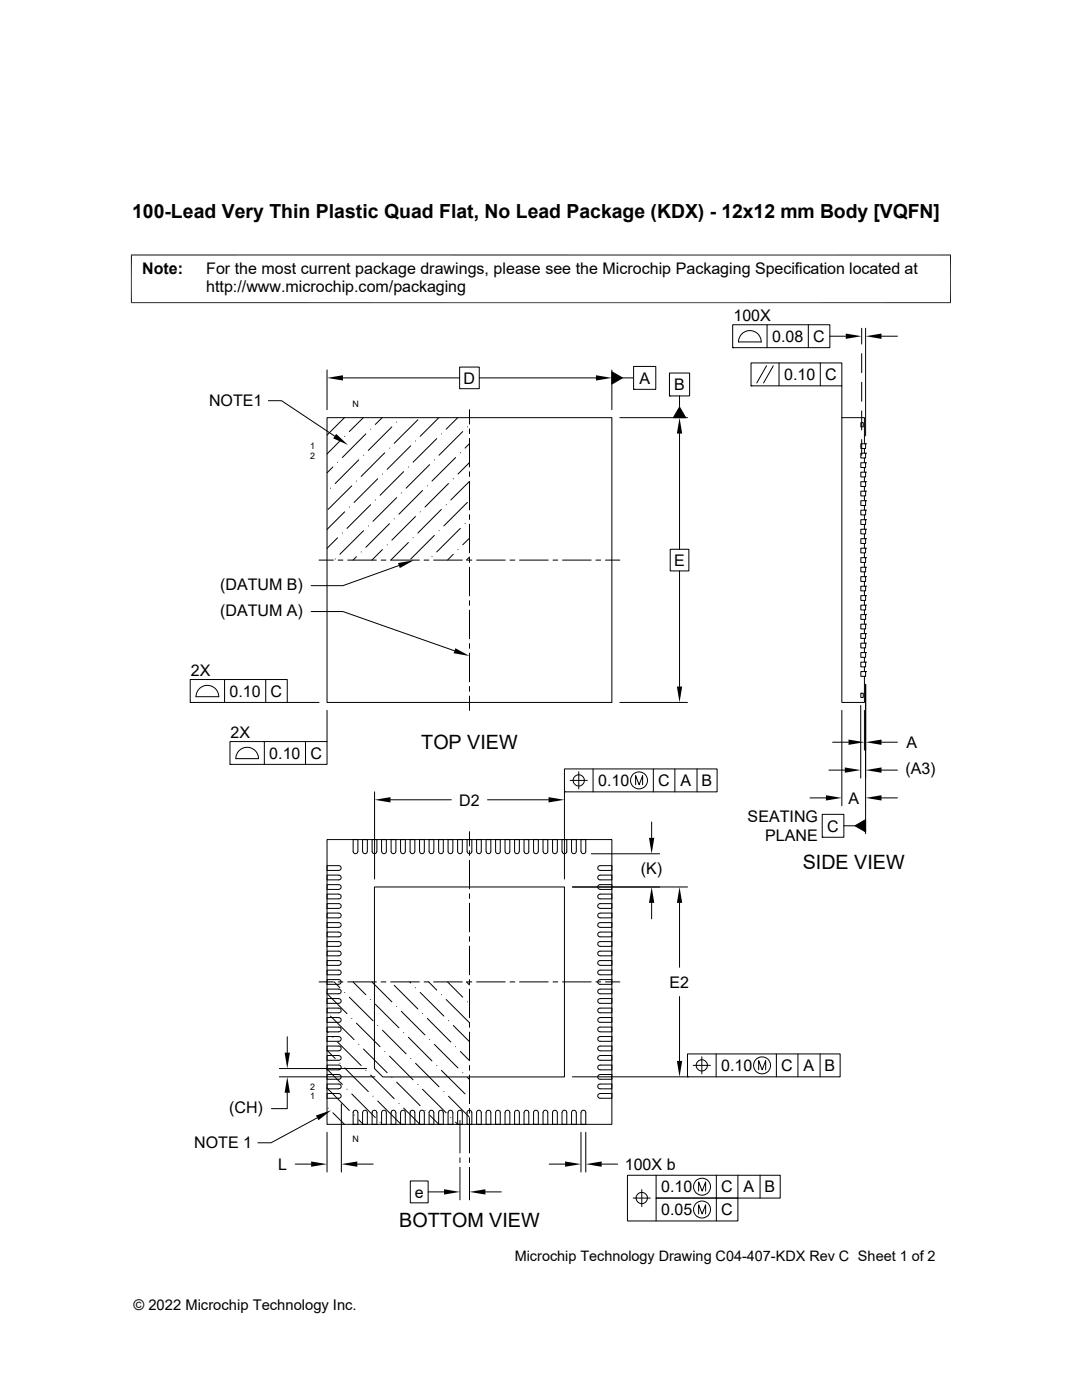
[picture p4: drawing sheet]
<svg xmlns="http://www.w3.org/2000/svg" width="216mm" height="279mm" viewBox="0 0 216 279" stroke-linecap="round" stroke-linejoin="round" font-family="sans-serif">
<g fill="none" stroke="#000" stroke-width=".2">
<path d="M26.1 50.9h163.7M26.2 50.8v9.7M189.7 50.8v9.7M26.1 60.4h163.7M53.6 80h2.6l10.6 7M65.3 73.8v8M68.4 75.4h23.3M91.7 73.3h3.9v4.3h-3.9zM95.6 75.4h23.3M122.1 74.2l2.1 1.2-2.1 1.2zM122.1 73.8v8M124.2 75.4h2.2"/>
<path d="M126.4 73.1h4.5v4.6h-4.5zM126.4 77.7h.1M133.6 74.4h4v4.6h-4zM133.6 79h.1M135.6 79v2.2M146.2 64.8h19.4v4.6h-19.4zM146.2 69.4h.1M148.1 66.5a2.27 2.27 0 0 1 2.5-.3 2.27 2.27 0 0 1 1.3 2h-4.5l.2-.9zM149.9 72.4h18.1v4.6h-18.1zM149.9 77h.1M153 73l-2 3.4M153.1 64.8v4.6"/>
<path d="M154.3 73l-1.9 3.4M155.4 72.4v4.6M161.3 64.8v4.6M163.7 72.4v4.6M165.6 67.1h3.2M168 77v6.4M171.9 65.5v3.2M171.9 70.6v3.8M171.9 76.3v3.8M172.7 65.5v21.5M175.9 67.1h3.2M65.3 83.4h56.8v56.8h-56.8z"/>
<path d="M65.9 97.4h.1M66.4 93.2l-1.1 1.2M67.4 92.2h.1M67.8 88l-2.5 2.6M68.7 83.4l-3.4 3.4M68.8 87.1h.1M70.2 97l-4.7 4.7M71.1 96h.1M71.6 91.8l-4.7 4.7M72.5 83.4l-2.8 2.7M72.5 90.8h.1M73 86.6l-4.7 4.7"/>
<path d="M74 85.7h.1M74.9 99.8h.1M75.4 95.5l-4.7 4.8M76.3 83.4l-1.4 1.3M76.3 94.6h.1M76.8 90.4l-4.7 4.7M77.7 89.4h.1M78.2 85.2l-4.7 4.7M79.1 84.2h.1M79.1 99.3l-4.7 4.7M80.1 98.4h.1M80.5 94.1l-4.7 4.7"/>
<path d="M81.5 93.2h.1M82 89l-4.7 4.7M82.9 88h.1M83.4 83.8l-4.7 4.7M84.3 97.9l-4.7 4.7M85.3 97h.1M85.7 92.7l-4.7 4.7M86.7 91.8h.1M87.1 87.5l-4.7 4.7M87.6 83.4l-3.8 3.7M88.1 86.6h.1M89.5 96.5l-4.7 4.7"/>
<path d="M90 99.8l3.7-3.7v5.7M90.4 95.5h.1M90.9 91.3l-4.7 4.7M91.3 83.4l-2.3 2.3M91.9 90.4h.1M92.3 86.1l-4.7 4.7M93.3 85.2h.1M93.7 81.8v2.8M93.7 85.6v.9M93.7 87.5v5.7M93.7 94.1v1M93.7 88.5l-.9 .9"/>
<path d="M93.7 92.3l-2.3 2.3M123.7 83.4h13.5M135.6 81.2l1.2 2.2h-2.4zM135.6 86.5v23.1M171.8 84.3h.5v.9h-.5zM171.8 99.9h.9v1h-.9zM171.8 98h.9v1h-.9zM171.8 96.1h.9v1h-.9zM171.8 94.2h.9v1h-.9zM171.8 92.4h.9v.9h-.9zM171.8 90.4h.9v1h-.9zM171.8 88.6h.9v.9h-.9z"/>
<path d="M171.9 82v3.8M171.9 87.7v3.1M172.5 88.6v-5.2h-4.5v56.8h4.5v-5.2M172.5 89.5v.9M172.5 91.4v1M172.5 93.3v.9M172.5 95.2v.9M172.5 97.1v.9M172.5 99v.9M172.7 99.9h.1M172.7 98h.1M172.7 96.1h.1"/>
<path d="M172.7 94.2h.1M172.7 92.4h.1M172.7 90.4h.1M172.7 88.6h.1M63.7 111.8h2.8M66.9 111.6h.1M67.4 107.3l-2.1 2.1M67.5 111.8h.9M68.3 106.4h.1M68.8 102.2l-3.5 3.5M69.4 111.8h5.7M69.7 101.2h.1"/>
<path d="M71.1 111.1l-.7 .7M72.1 110.2h.1M72.5 105.9l-4.7 4.7M73.5 105h.1M74 100.7l-4.8 4.8M76.1 111.8h.9M76.3 109.7l-2.1 2.1M77.3 108.7h.1M77.7 104.5l-4.7 4.7M78.7 103.5h.1M79.6 112.9l-11.2 4h-6.3M81.5 108.3l-3.5 3.5h5.7"/>
<path d="M82.4 107.3h.1M82.9 103.1l-4.7 4.7M83.8 102.2h.1M84.6 111.8h1M86.2 111.1h.1M86.5 111.8h5.7M86.7 106.8l-4.7 4.8M87.6 105.9h.1M88.1 101.7l-4.7 4.7M89 100.7h.1M90.4 110.6l-1.1 1.2M91.4 109.7h.1"/>
<path d="M91.9 105.5l-4.8 4.7M92.8 104.5h.1M93.2 111.8h.9M93.3 100.3l-4.7 4.7M93.7 102.7v1M93.7 104.6v5.7M93.7 111.3v.9M93.7 113.2v5.7M93.7 119.9v.9M93.7 107.4l-1.4 1.3M93.7 111.2l-.6 .6M95.1 111.8h5.7"/>
<path d="M101.8 111.8h.9M103.7 111.8h5.7M110.3 111.8h1M112.2 111.8h5.8M118.9 111.8h1M120.8 111.8h2.9M133.7 109.6h3.8v4.3h-3.8zM135.6 113.9v23.1M171.8 118.9h.9v.9h-.9zM171.8 117h.9v.9h-.9zM171.8 115.1h.9v.9h-.9zM171.8 113.2h.9v.9h-.9z"/>
<path d="M171.8 111.3h.9v.9h-.9zM171.8 109.4h.9v.9h-.9zM171.8 107.5h.9v1h-.9zM171.8 105.6h.9v1h-.9zM171.8 103.7h.9v1h-.9zM171.8 101.8h.9v1h-.9zM172.5 100.9v.9M172.5 102.8v.9M172.5 104.7v.9M172.5 106.6v.9M172.5 108.5v.9M172.5 110.3v1"/>
<path d="M172.5 112.2v1M172.5 114.1v1M172.5 116v1M172.5 117.9v1M172.5 119.8v1M172.7 118.9h.1M172.7 117h.1M172.7 115.1h.1M172.7 113.2h.1M172.7 111.3h.1M172.7 109.4h.1M172.7 107.5h.1"/>
<path d="M172.7 105.6h.1M172.7 103.7h.1M172.7 101.8h.1M38 135.6h19.3v4.6h-19.3zM39.9 137.3a2.27 2.27 0 0 1 2.4-.3 2.27 2.27 0 0 1 1.3 2h-4.5l.2-.9zM44.8 135.6v4.6M53 135.6v4.6M62.1 122h6.3l22.3 7.9M93.7 121.8v5.7M93.7 128.4v1M93.7 130.3v5.8M93.7 137v1"/>
<path d="M93.7 138.9v2.9M171.8 138.3h.5v.9h-.5zM171.8 134h.9v1h-.9zM171.8 132.1h.9v1h-.9zM171.8 130.2h.9v1h-.9zM171.8 128.4h.9v.9h-.9zM171.8 126.4h.9v1h-.9zM171.8 124.6h.9v.9h-.9zM171.8 122.7h.9v.9h-.9zM171.8 120.8h.9v.9h-.9zM172.5 121.7v1M172.5 123.6v1"/>
<path d="M172.5 125.5v.9M172.5 127.4v1M172.5 129.3v.9M172.5 131.2v.9M172.5 133.1v.9M172.7 136.6v29.8M172.7 134h.1M172.7 132.1h.1M172.7 130.2h.1M172.7 128.4h.1M172.7 126.4h.1M172.7 124.6h.1"/>
<path d="M172.7 122.7h.1M172.7 120.8h.1M38 140.2h.1M45.9 148h19.4v4.5h-19.4zM45.9 152.5h.1M47.8 149.7a2.27 2.27 0 0 1 2.5-.3 2.27 2.27 0 0 1 1.3 2h-4.5l.2-.9zM52.7 148v4.5M57.3 140.2h6.4M61 148v4.5M65.3 141.8v6.2M74.7 158v17.4M77.9 159.6h12.2"/>
<path d="M97.3 159.6h12.2M112.6 158v17.4M112.6 153.5h30.5v4.5h-30.5zM112.6 158h.1M113.8 155.7h3.4M115.5 154v3.5M118.3 153.5v4.5M123.7 140.2h13.5M126.8 156.6v-1.8l.7 1.8 .7-1.8v1.8M130.4 153.5v4.5M134.7 153.5v4.5M139.1 153.5v4.5"/>
<path d="M161.6 159.2h3.2M165.4 153.7h3.2M166.1 148.1h3.2M168 141.8v19M171.7 140.8v14.5M172.5 141.8v7.9M175.9 148.1h3.2M175.9 153.7h3.2M175.9 159.2h3.2M65.3 172.8h2.3a.47 .47 0 0 1 .5 .4 .47 .47 0 0 1-.5 .5h-2.3zM65.3 174.6l2.3 .1a.47 .47 0 0 1 .5 .4 .47 .47 0 0 1-.5 .5h-2.3zM65.3 176.6h2.3a.47 .47 0 0 1 .5 .4 .47 .47 0 0 1-.5 .5h-2.3z"/>
<path d="M65.3 178.4l2.3 .1a.47 .47 0 0 1 .5 .4 .47 .47 0 0 1-.5 .5h-2.3zM65.3 167.6h56.8v56.8h-56.8zM71.4 169.9a.47 .47 0 0 1-.5 .5 .47 .47 0 0 1-.4-.5v-2.3h.9v2.3M72.3 169.9v-2.3h1v2.3a.47 .47 0 0 1-.5 .5 .47 .47 0 0 1-.4-.5M74.7 177h37.9v37.9h-36.2l-1.7-1.6zM75.2 169.9a.47 .47 0 0 1-.5 .5 .47 .47 0 0 1-.4-.5v-2.3h.9v2.3M76.1 169.9v-2.3h1v2.3a.47 .47 0 0 1-.5 .5 .47 .47 0 0 1-.4-.5M79 169.9a.47 .47 0 0 1-.5 .5 .47 .47 0 0 1-.5-.5v-2.3h1v2.3M79.9 169.9v-2.3h1v2.3a.47 .47 0 0 1-.5 .5 .47 .47 0 0 1-.5-.5M81.8 167.6h1v2.3a.47 .47 0 0 1-.5 .5 .47 .47 0 0 1-.5-.5zM83.7 169.9v-2.3h1v2.3a.47 .47 0 0 1-.5 .5 .47 .47 0 0 1-.5-.5M85.6 167.6h1v2.3a.47 .47 0 0 1-.5 .5 .47 .47 0 0 1-.5-.5z"/>
<path d="M87.5 167.6h1v2.3a.47 .47 0 0 1-.5 .5 .47 .47 0 0 1-.5-.5zM89.4 167.6h1l-.1 2.3a.47 .47 0 0 1-.4 .5 .47 .47 0 0 1-.5-.5zM91.3 167.6h.9v2.3a.47 .47 0 0 1-.4 .5 .47 .47 0 0 1-.5-.5zM93.2 169.9v-2.3h.9v2.3a.47 .47 0 0 1-.4 .5 .47 .47 0 0 1-.5-.5M93.7 166v2.8M93.7 169.8v.9M93.7 171.7v5.7M93.7 178.4v.9M95.1 167.6h.9v2.3a.47 .47 0 0 1-.4 .5 .47 .47 0 0 1-.5-.5zM97 169.9v-2.3h.9v2.3a.47 .47 0 0 1-.4 .5 .47 .47 0 0 1-.5-.5M98.9 167.6h.9v2.3a.47 .47 0 0 1-.4 .5 .47 .47 0 0 1-.5-.5zM100.8 169.9v-2.3h.9v2.3a.47 .47 0 0 1-.4 .5 .47 .47 0 0 1-.5-.5"/>
<path d="M102.7 167.6h.9v2.3a.47 .47 0 0 1-.5 .5 .47 .47 0 0 1-.4-.5zM104.6 169.9v-2.3h.9v2.3a.47 .47 0 0 1-.4 .5 .47 .47 0 0 1-.5-.5M106.5 167.6h.9v2.3a.47 .47 0 0 1-.5 .5 .47 .47 0 0 1-.4-.5zM108.4 167.6h.9v2.3a.47 .47 0 0 1-.5 .5 .47 .47 0 0 1-.4-.5zM110.3 167.6h.9v2.3a.47 .47 0 0 1-.5 .5 .47 .47 0 0 1-.4-.5zM112.1 167.6h1v2.3a.47 .47 0 0 1-.5 .5 .47 .47 0 0 1-.4-.5zM114 167.6h1v2.3a.47 .47 0 0 1-.5 .5 .47 .47 0 0 1-.5-.5zM114.2 177h23M115.9 167.6h1v2.3a.47 .47 0 0 1-.5 .5 .47 .47 0 0 1-.4-.5zM118 170.4h13.6M119.4 178.6l.3-.1 2.4-.1v1h-2.5l-.3-.3zM119.4 176.7l.3-.1h2.4v.9h-2.5l-.3-.3z"/>
<path d="M119.4 174.9l.3-.2 2.4-.1v1h-2.5l-.3-.3zM119.4 173l.3-.2h2.4v.9h-2.5l-.3-.3zM130 164v3.2M164.1 162.5h4.3v4.6h-4.3zM164.1 167.1h.1M168.4 164.8h2.2M170.6 164.8l2.1-1.2v2.4zM63.7 196h2.8M65.3 198.3l3.9 4M65.3 180.3h2.3a.47 .47 0 0 1 .5 .5 .47 .47 0 0 1-.5 .5h-2.3zM65.3 182.2h2.3a.47 .47 0 0 1 .5 .5 .47 .47 0 0 1-.5 .5h-2.3zM65.3 184.1h2.3a.47 .47 0 0 1 .5 .5 .47 .47 0 0 1-.5 .5h-2.3z"/>
<path d="M65.3 186h2.3a.47 .47 0 0 1 .5 .5 .47 .47 0 0 1-.5 .5h-2.3zM65.3 187.9h2.3a.47 .47 0 0 1 .5 .5 .47 .47 0 0 1-.5 .4l-2.3 .1zM65.3 189.8h2.3a.47 .47 0 0 1 .5 .5 .47 .47 0 0 1-.5 .5h-2.3zM65.3 191.7h2.3a.47 .47 0 0 1 .5 .5 .47 .47 0 0 1-.5 .4l-2.3 .1zM65.3 193.6h2.3a.47 .47 0 0 1 .5 .5 .47 .47 0 0 1-.5 .4h-2.3zM65.3 195.5h2.3a.47 .47 0 0 1 .5 .5 .47 .47 0 0 1-.5 .4h-2.3zM65.3 197.4h2.3a.47 .47 0 0 1 .5 .5 .47 .47 0 0 1-.5 .4h-2.3zM65.3 199.3h2.3a.47 .47 0 0 1 .5 .5 .47 .47 0 0 1-.5 .4h-2.3zM66.7 196l1.1 1.1M67.5 196h.9M68.8 198.1h.1M69.4 196h5.7"/>
<path d="M69.7 199l4.7 4.7M70.4 196l2.6 2.5M74 199.5h.1M74.2 196l4 3.9M76.1 196h.9M78 196h5.7M78.7 196.6l4.7 4.8M81.7 196l.3 .2M82.9 197.1h.1M83.8 198.1l4.8 4.7M84.6 196h1M85.5 196l1.6 1.6"/>
<path d="M86.5 196h5.7M88.1 198.5h.1M89 199.5l4.7 4.6M89.3 196l3 3M93.1 196l.6 .6M93.2 196h.9M93.3 199.9h.1M93.7 180.3v5.7M93.7 186.9v1M93.7 188.8v5.7M93.7 195.5v.9M93.7 197.4v5.7"/>
<path d="M95.1 196h5.7M101.8 196h.9M103.7 196h5.7M110.3 196h1M112.2 196h5.8M118.9 196h1M119.4 199.5l.3-.2h2.4v.9h-2.5l-.3-.3zM119.4 197.6l.3-.2h2.4v.9h-2.5l-.3-.3zM119.4 195.7l.3-.2h2.4v.9h-2.5l-.3-.3zM119.4 193.8l.3-.2h2.4v.9h-2.5l-.3-.3zM119.4 191.9l.3-.2h2.4v1l-2.5-.1-.3-.3zM119.4 190l.3-.2h2.4v1l-2.5-.1-.3-.3z"/>
<path d="M119.4 188.1l.3-.2h2.4v1l-2.5-.1-.3-.3zM119.4 186.2l.3-.2h2.4v1l-2.5-.1-.3-.3zM119.4 184.3l.3-.2h2.4v1l-2.5-.1-.3-.3zM119.4 182.4l.3-.2h2.4v1h-2.5l-.3-.3zM119.4 180.5l.3-.2h2.4v1h-2.5l-.3-.3zM120.8 196h2.9M130 180.2v3.2M135.6 180.2v12.8M135.6 198.9v12.8M55.7 214.9h19.1M55.7 213.3h17.5M57.3 218.1v3.2h-3.2"/>
<path d="M57.3 206.9v3.2M65.3 213.4l3 3M65.3 217.1l4.4 4.5M65.3 205.8l.2 .3M65.3 209.6l1.6 1.6M65.3 201.2h2.3a.47 .47 0 0 1 .5 .5 .47 .47 0 0 1-.5 .4h-2.3zM65.3 203.1h2.3a.47 .47 0 0 1 .5 .5 .47 .47 0 0 1-.5 .4h-2.3zM65.3 205h2.3a.47 .47 0 0 1 .5 .4 .47 .47 0 0 1-.5 .5h-2.3zM65.3 206.9h2.3a.47 .47 0 0 1 .5 .4 .47 .47 0 0 1-.5 .5h-2.3zM65.3 208.8h2.3a.47 .47 0 0 1 .5 .4 .47 .47 0 0 1-.5 .5h-2.3zM65.3 210.7h2.3a.47 .47 0 0 1 .5 .4 .47 .47 0 0 1-.5 .5h-2.3zM65.3 212.6h2.3a.47 .47 0 0 1 .5 .4 .47 .47 0 0 1-.5 .5h-2.3z"/>
<path d="M65.3 214.4l2.3 .1a.47 .47 0 0 1 .5 .4 .47 .47 0 0 1-.5 .5h-2.3zM65.3 216.3h2.3a.47 .47 0 0 1 .5 .5 .47 .47 0 0 1-.5 .5h-2.3zM65.3 218.2h2.3a.47 .47 0 0 1 .5 .5 .47 .47 0 0 1-.5 .5h-2.3zM65.9 202.8l4.8 4.7M66.4 207h.1M67.4 208l4.7 4.7M67.8 212.2h.1M68.8 213.1l4.7 4.7M69.2 217.4h.1M70.2 218.3l4.7 4.7M70.2 203.2h.1M71.1 204.2l4.7 4.7"/>
<path d="M71.6 208.4h.1M72.5 209.4l4.8 4.7M73 213.6h.1M74 214.5l4.7 4.8M74.4 218.8h.1M74.9 200.4l4.7 4.7M75.4 219.7l4.6 4.7M75.4 204.7h.1M76.3 205.6l4.7 4.7M76.8 209.8h.1M77.7 210.8l4.7 4.7M78.2 215h.1"/>
<path d="M79.1 200.9h.1M79.1 216l4.7 4.7M80.1 201.8l4.7 4.7M80.5 206.1h.1M81.5 207l4.7 4.7M82 211.2h.1M82.9 212.2l4.7 4.7M83.4 216.4h.1M84.3 202.3h.1M84.3 217.4l4.7 4.7M85.3 203.2l4.7 4.8M85.7 207.5h.1"/>
<path d="M86.7 208.4l4.7 4.7M87.1 212.7h.1M88.1 213.6l4.7 4.7M88.6 217.8h.1M89.5 203.7h.1M89.5 218.8l4.2 4.2M90.4 204.7l3.3 3.2M90.9 208.9h.1M91.9 209.8l1.8 1.9M92.3 214.1h.1M93.3 215l.4 .4M93.7 204.1v.9"/>
<path d="M93.7 206v5.7M93.7 212.6v1M93.7 214.5v5.8M114.2 214.9h23M119.4 218.4l.3-.2h2.4v1h-2.5l-.3-.3zM119.4 216.5l.3-.2h2.4v1h-2.5l-.3-.3zM119.4 214.7l.3-.2 2.4-.1v1h-2.5l-.3-.3zM119.4 212.7l.3-.1h2.4v.9h-2.5l-.3-.3zM119.4 210.9l.3-.2h2.4v.9h-2.5l-.3-.3zM119.4 209l.3-.2h2.4v.9h-2.5l-.3-.3zM119.4 207.1l.3-.2h2.4v.9h-2.5l-.3-.3zM119.4 205.2l.3-.2h2.4v.9h-2.5l-.3-.3z"/>
<path d="M119.4 203.3l.3-.2h2.4v.9h-2.5l-.3-.3zM119.4 201.4l.3-.2h2.4v.9h-2.5l-.3-.3zM137.2 210.3h30.4v4.6h-30.4zM137.2 214.9h.1M138.3 212.6h3.5M140 210.9v3.4M142.9 210.3v4.6M151.4 213.5v-1.8l.7 1.8 .7-1.8v1.8M154.9 210.3v4.6M159.2 210.3v4.6M163.6 210.3v4.6M58.9 232.3h3.2"/>
<path d="M63.3 223.1l-9.2 5h-2.6M65.3 226v7.9M65.5 221.1h.1M66.4 222.1l2.3 2.3M68.1 220.3v13.6M70.7 222.5h.1M71.3 232.3h3.2M71.4 222v2.4h-.9v-2.4a.47 .47 0 0 1 .4-.4 .47 .47 0 0 1 .5 .4M71.6 223.5l.9 .9M72.3 222v2.4h1v-2.4a.47 .47 0 0 0-.5-.4 .47 .47 0 0 0-.4 .4M75.2 222a.47 .47 0 0 0-.5-.4 .47 .47 0 0 0-.4 .4v2.4h.9v-2.4M75.8 224h.1"/>
<path d="M76.1 222v2.4h1v-2.4a.47 .47 0 0 0-.5-.4 .47 .47 0 0 0-.4 .4M79 222a.47 .47 0 0 0-.5-.4 .47 .47 0 0 0-.5 .4v2.4h1v-2.4M79.6 220.2h.1M79.9 222v2.4h1v-2.4a.47 .47 0 0 0-.5-.4 .47 .47 0 0 0-.5 .4M80.5 221.1l3.3 3.3M81.9 235.7h3.5v4.4h-3.5zM81.9 221.8a.47 .47 0 0 1 .5-.2 .47 .47 0 0 1 .4 .4v2.4h-1zM83.7 222v2.4h1v-2.4a.47 .47 0 0 0-.5-.4 .47 .47 0 0 0-.5 .4M84.8 221.6h.1M85.4 237.9h3.2M85.7 221.8a.47 .47 0 0 1 .5-.2 .47 .47 0 0 1 .4 .4v2.4h-1zM85.7 222.5l1.9 1.9"/>
<path d="M87.6 221.8a.47 .47 0 0 1 .5-.2 .47 .47 0 0 1 .4 .4v2.4h-1zM89.5 221.8a.47 .47 0 0 1 .5-.2 .47 .47 0 0 1 .3 .4l.1 2.4h-1zM90 223h.1M90.9 224l.4 .4M91.4 221.8a.47 .47 0 0 1 .5-.2 .47 .47 0 0 1 .3 .4v2.4h-.9zM91.8 223.6v6.5M91.8 231.1v.9M91.8 233v6.5M93.3 221.8a.47 .47 0 0 1 .5-.2 .47 .47 0 0 1 .3 .4v2.4h-.9zM93.7 221.2v1M93.7 223.1v7M93.7 231.1v.9"/>
<path d="M93.7 233v6.5M95.2 221.8a.47 .47 0 0 1 .5-.2 .47 .47 0 0 1 .3 .4v2.4h-.9zM96.9 237.9h3.1M97 222v2.4h.9v-2.4a.47 .47 0 0 0-.4-.4 .47 .47 0 0 0-.5 .4M99 221.8a.47 .47 0 0 1 .5-.2 .47 .47 0 0 1 .3 .4v2.4h-.9zM100.8 222v2.4h.9v-2.4a.47 .47 0 0 0-.4-.4 .47 .47 0 0 0-.5 .4M102.8 221.8a.47 .47 0 0 1 .5-.2 .47 .47 0 0 1 .3 .4v2.4h-.9zM104.6 222v2.4h.9v-2.4a.47 .47 0 0 0-.4-.4 .47 .47 0 0 0-.5 .4M106.6 221.8a.47 .47 0 0 1 .5-.2 .47 .47 0 0 1 .3 .4v2.4h-.9zM108.5 221.8a.47 .47 0 0 1 .5-.2 .47 .47 0 0 1 .3 .4v2.4h-.9zM109.6 232.3h3.2M110.3 221.8a.47 .47 0 0 1 .6-.2 .47 .47 0 0 1 .3 .4v2.4h-.9z"/>
<path d="M112.2 221.8a.47 .47 0 0 1 .6-.2 .47 .47 0 0 1 .3 .4v2.4h-1zM114.1 221.8a.47 .47 0 0 1 .6-.2 .47 .47 0 0 1 .3 .4v2.4h-1zM115.9 226v7.9M116 221.8a.47 .47 0 0 1 .6-.2 .47 .47 0 0 1 .3 .4v2.4h-1zM116.9 226v7.9M120.1 232.3h3.1M126.3 239.1h3.5M126.9 239.1a1.14 1.14 0 0 1 1.5-1.1 1.14 1.14 0 0 1 .5 1.8 1.14 1.14 0 0 1-1.9-.3l-.1-.4M128.1 237.4v3.4M130.9 234.5v4.6h16.3v4.6h-22v-9.2h30.5v4.6h-24.8v4.6M139.4 237.7v-1.8l.7 1.8 .7-1.8v1.8M142.9 234.5v9.2"/>
<path d="M147.2 234.5v4.6M151.7 234.5v4.6M139.4 242.3v-1.8l.7 1.8 .7-1.8v1.8"/>
<circle cx="115.5" cy="155.7" r="1.12"/>
<circle cx="127.5" cy="155.8" r="1.69"/>
<circle cx="140" cy="212.6" r="1.12"/>
<circle cx="152.1" cy="212.6" r="1.69"/>
<circle cx="140.1" cy="236.8" r="1.69"/>
<circle cx="140.1" cy="241.4" r="1.69"/>
</g>
<g fill="#000">
<path d="M65.3 75.4l3.1-.5v1zM118.9 74.9l3.2 .5-3.2 .5zM122.1 74.2l2.1 1.2-2.1 1.2zM168.8 66.6l3.1 .5-3.1 .5zM172.7 67.1l3.2-.5v1zM67.1 86.6l2.3 2.2-2.9-1.3zM135.6 83.4l.5 3.1h-1zM135.6 81.2l1.2 2.2h-2.4zM79.4 112.4l3.2-.6-2.8 1.6zM90.9 129.4l2.8 1.5-3.2-.5zM135.1 137h1l-.5 3.2zM74.7 159.6l3.2-.5v1z"/>
<path d="M109.5 159.1l3.1 .5-3.1 .5zM164.8 158.7l3.2 .5-3.2 .6zM168.6 153.2l3.1 .5-3.1 .5zM169.3 147.6l3.2 .5-3.2 .6zM172.7 148.1l3.2-.5v1.1zM172.7 153.7l3.2-.5v1zM172.7 159.2l3.2-.5v1.1zM129.5 167.2h1.1l-.6 3.2zM170.6 164.8l2.1-1.2v2.4zM130 177l.6 3.2h-1.1zM135.6 177l.5 3.2h-1zM56.8 210.1h1l-.5 3.2z"/>
<path d="M57.3 214.9l.5 3.2h-1zM135.1 211.7h1l-.5 3.2zM62.1 231.8l3.2 .5-3.2 .6zM63 222.6l3.1-1-2.6 2zM68.1 232.3l3.2-.5v1.1zM88.6 237.3l3.2 .6-3.2 .5zM93.7 237.9l3.2-.6v1.1zM112.8 231.8l3.1 .5-3.1 .6zM116.9 232.3l3.2-.5v1.1z"/>
</g>
<g font-size="3.9">
<text x="26.4" y="43.5">100-Lead Very Thin Plastic Quad Flat, No Lead Package (KDX) - 12x12 mm Body [VQFN]</text>
<text x="84.1" y="149.5">TOP VIEW</text>
<text x="160.2" y="173.4">SIDE VIEW</text>
<text x="79.7" y="244.8">BOTTOM VIEW</text>
</g>
<g font-size="3.2">
<text x="28.4" y="54.7">Note:</text>
<text x="41.1" y="58.3">http://www.microchip.com/packaging</text>
<text x="41.1" y="54.7">For the most current package drawings, please see the Microchip Packaging Specification located at</text>
<text x="146.3" y="64.1">100X</text>
<text x="154.1" y="68.2">0.08</text>
<text x="162.3" y="68.2">C</text>
<text x="92.5" y="76.6">D</text>
<text x="127.6" y="76.6">A</text>
<text x="134.5" y="77.9">B</text>
<text x="156.5" y="75.9">0.10</text>
<text x="164.7" y="75.9">C</text>
<text x="41.7" y="81.1">NOTE1</text>
<text x="134.5" y="112.9">E</text>
<text x="43.9" y="117.7">(DATUM B)</text>
<text x="43.9" y="122.9">(DATUM A)</text>
<text x="38.1" y="134.8">2X</text>
<text x="45.8" y="139">0.10</text>
<text x="54" y="139">C</text>
<text x="46" y="147.2">2X</text>
<text x="180.8" y="149.3">A</text>
<text x="53.7" y="151.4">0.10</text>
<text x="61.9" y="151.4">C</text>
<text x="180.7" y="154.5">(A3)</text>
<text x="91.6" y="160.8">D2</text>
<text x="119.4" y="156.9">0.10</text>
<text x="131.3" y="156.9">C</text>
<text x="135.8" y="156.9">A</text>
<text x="140" y="156.9">B</text>
<text x="169.3" y="160.4">A</text>
<text x="149.2" y="164.1">SEATING</text>
<text x="152.7" y="167.9">PLANE</text>
<text x="165.1" y="165.9">C</text>
<text x="127.9" y="174.5">(K)</text>
<text x="133.6" y="197.1">E2</text>
<text x="143.9" y="213.8">0.10</text>
<text x="155.9" y="213.8">C</text>
<text x="160.4" y="213.8">A</text>
<text x="164.5" y="213.8">B</text>
<text x="45.7" y="222.1">(CH)</text>
<text x="38.7" y="229.2">NOTE 1</text>
<text x="55.5" y="233.5">L</text>
<text x="124.7" y="233.4">100X b</text>
<text x="82.8" y="239">e</text>
<text x="131.9" y="238">0.10</text>
<text x="143.9" y="238">C</text>
<text x="148.4" y="238">A</text>
<text x="152.6" y="238">B</text>
<text x="131.9" y="242.5">0.05</text>
<text x="143.9" y="242.5">C</text>
</g>
<g font-size="2.9">
<text x="102.7" y="251.7">Microchip Technology Drawing C04-407-KDX Rev C Sheet 1 of 2</text>
<text x="26.6" y="261.3">© 2022 Microchip Technology Inc.</text>
</g>
<g font-size="1.8">
<text x="70.3" y="81.2">N</text>
<text x="61.9" y="89.7">1</text>
<text x="61.9" y="91.6">2</text>
<text x="61.9" y="219.3">1</text>
<text x="61.9" y="217.4">2</text>
<text x="70.3" y="227.8">N</text>
</g>
</svg>
